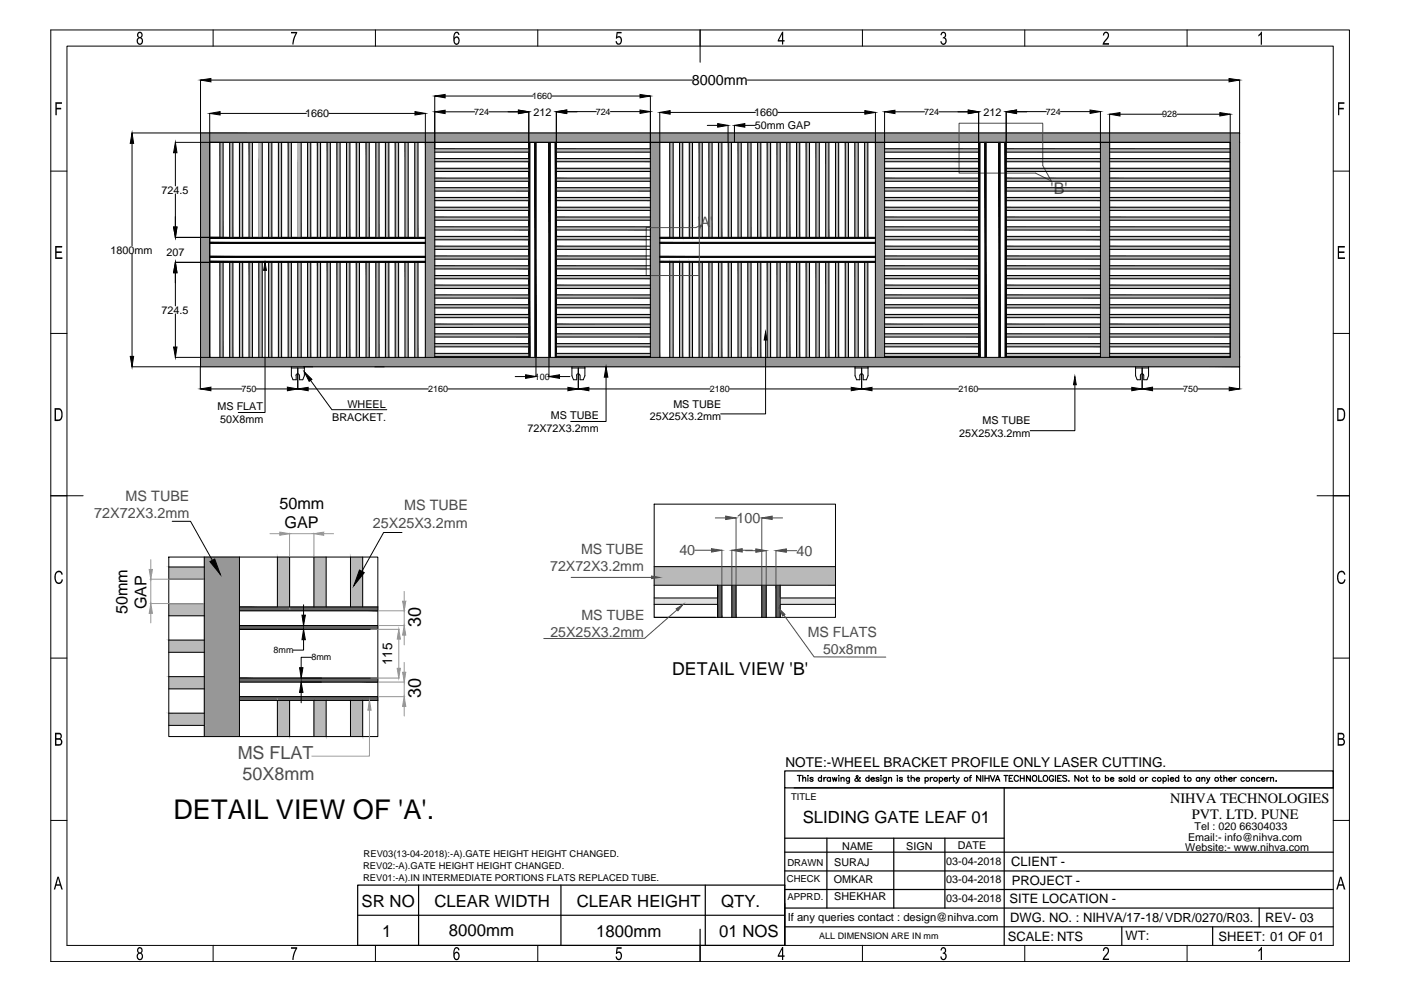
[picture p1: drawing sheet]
<svg xmlns="http://www.w3.org/2000/svg" width="297mm" height="210mm" viewBox="0 0 297 210" stroke-linecap="round" stroke-linejoin="round" font-family="sans-serif">
<!-- layer: 0 -->
<g fill="#b9b9b9" stroke="#b9b9b9" stroke-width=".21">
<path d="M146.2 48.3l.6-.4v.4z"/>
<path d="M221.7 37.8h.9l.3 .6z"/>
<path d="M138.7 124.1v6.8z"/>
<path d="M177.1 124.1v6.8z"/>
<path d="M213.3 56.3v.7h20zM213.3 56.3h20v.7z"/>
<path d="M213.3 58.4v.7h20zM213.3 58.4h20v.7z"/>
<path d="M87.9 55.6v20.2h.7zM87.9 55.6h.7v20.2z"/>
<path d="M85.9 55.6v20.2h.6zM85.9 55.6h.6v20.2z"/>
<path d="M83.8 55.6v20.2h.7zM83.8 55.6h.7v20.2z"/>
<path d="M81.7 55.6v20.2h.7zM81.7 55.6h.7v20.2z"/>
<path d="M79.7 55.6v20.2h.7zM79.7 55.6h.7v20.2z"/>
<path d="M77.6 55.6v20.2h.7zM77.6 55.6h.7v20.2z"/>
<path d="M75.5 55.6v20.2h.7zM75.5 55.6h.7v20.2z"/>
<path d="M73.5 55.6v20.2h.7zM73.5 55.6h.7v20.2z"/>
<path d="M71.4 55.6v20.2h.7zM71.4 55.6h.7v20.2z"/>
<path d="M69.4 55.6v20.2h.6zM69.4 55.6h.6v20.2z"/>
<path d="M67.3 55.6v20.2h.7zM67.3 55.6h.7v20.2z"/>
<path d="M65.2 55.6v20.2h.7zM65.2 55.6h.7v20.2z"/>
<path d="M63.1 55.6v20.2h.8zM63.1 55.6h.8v20.2z"/>
<path d="M61.1 55.6v20.2h.7zM61.1 55.6h.7v20.2z"/>
<path d="M59 55.6v20.2h.7zM59 55.6h.7v20.2z"/>
<path d="M57 55.6v20.2h.6zM57 55.6h.6v20.2z"/>
<path d="M54.9 55.6v20.2h.7zM54.9 55.6h.7v20.2z"/>
<path d="M52.8 55.6v20.2h.7zM52.8 55.6h.7v20.2z"/>
<path d="M50.8 55.6v20.2h.6zM50.8 55.6h.6v20.2z"/>
<path d="M48.7 55.6v20.2h.7zM48.7 55.6h.7v20.2z"/>
<path d="M46.6 55.6v20.2h.7zM46.6 55.6h.7v20.2z"/>
<path d="M146.1 30.2v17.7h.7zM146.1 30.2h.7v17.7z"/>
<path d="M146.1 47.9l.1 .4zM146.1 47.9h.7l-.6 .4z"/>
<path d="M144.1 30.2v18.1h.7zM144.1 30.2h.7v18.1z"/>
<path d="M142 30.2v18.1h.7zM142 30.2h.7v18.1z"/>
<path d="M183.3 30.2v20.1h.7zM183.3 30.2h.7v20.1z"/>
<path d="M181.2 30.2v20.1h.8zM181.2 30.2h.8v20.1z"/>
<path d="M179.2 30.2v20.1h.7zM179.2 30.2h.7v20.1z"/>
<path d="M177.1 30.2v20.1h.7zM177.1 30.2h.7v20.1z"/>
<path d="M175.1 30.2v20.1h.6zM175.1 30.2h.6v20.1z"/>
<path d="M173 30.2v20.1h.7zM173 30.2h.7v20.1z"/>
<path d="M170.9 30.2v20.1h.7zM170.9 30.2h.7v20.1z"/>
<path d="M168.9 30.2v20.1h.7zM168.9 30.2h.7v20.1z"/>
<path d="M166.8 30.2v20.1h.7zM166.8 30.2h.7v20.1z"/>
<path d="M164.7 30.2v20.1h.7zM164.7 30.2h.7v20.1z"/>
<path d="M162.7 30.2v20.1h.7zM162.7 30.2h.7v20.1z"/>
<path d="M160.6 30.2v20.1h.7zM160.6 30.2h.7v20.1z"/>
<path d="M158.6 30.2v20.1h.6zM158.6 30.2h.6v20.1z"/>
<path d="M156.5 30.2v20.1h.7zM156.5 30.2h.7v20.1z"/>
<path d="M154.4 30.2v20.1h.7zM154.4 30.2h.7v20.1z"/>
<path d="M152.3 30.2v20.1h.7zM152.3 30.2h.7v20.1z"/>
<path d="M150.3 30.2v20.1h.7zM150.3 30.2h.7v20.1z"/>
<path d="M148.2 30.2v20.1h.7zM148.2 30.2h.7v20.1z"/>
<path d="M146.1 48.3v2h.7zM146.1 48.3h.7v2z"/>
<path d="M144.1 48.3v2h.7zM144.1 48.3h.7v2z"/>
<path d="M142 48.3v2h.7zM142 48.3h.7v2z"/>
<path d="M146.1 55.6v2.8h.7zM146.1 55.6h.7v2.8z"/>
<path d="M144.1 55.6v2.8h.7zM144.1 55.6h.7v2.8z"/>
<path d="M142 55.6v2.8h.7zM142 55.6h.7v2.8z"/>
<path d="M183.3 55.6v20.2h.7zM183.3 55.6h.7v20.2z"/>
<path d="M181.2 55.6v20.2h.8zM181.2 55.6h.8v20.2z"/>
<path d="M179.2 55.6v20.2h.7zM179.2 55.6h.7v20.2z"/>
<path d="M177.1 55.6v20.2h.7zM177.1 55.6h.7v20.2z"/>
<path d="M175.1 55.6v20.2h.6zM175.1 55.6h.6v20.2z"/>
<path d="M173 55.6v20.2h.7zM173 55.6h.7v20.2z"/>
<path d="M170.9 55.6v20.2h.7zM170.9 55.6h.7v20.2z"/>
<path d="M168.9 55.6v20.2h.7zM168.9 55.6h.7v20.2z"/>
<path d="M166.8 55.6v20.2h.7zM166.8 55.6h.7v20.2z"/>
<path d="M164.7 55.6v20.2h.7zM164.7 55.6h.7v20.2z"/>
<path d="M162.7 55.6v20.2h.7zM162.7 55.6h.7v20.2z"/>
<path d="M160.6 55.6v20.2h.7zM160.6 55.6h.7v20.2z"/>
<path d="M158.6 55.6v20.2h.6zM158.6 55.6h.6v20.2z"/>
<path d="M156.5 55.6v20.2h.7zM156.5 55.6h.7v20.2z"/>
<path d="M154.4 55.6v20.2h.7zM154.4 55.6h.7v20.2z"/>
<path d="M152.3 55.6v20.2h.7zM152.3 55.6h.7v20.2z"/>
<path d="M150.3 55.6v20.2h.7zM150.3 55.6h.7v20.2z"/>
<path d="M148.2 55.6v20.2h.7zM148.2 55.6h.7v20.2z"/>
<path d="M146.1 58.4v17.4h.7zM146.1 58.4h.7v17.4z"/>
<path d="M144.1 58.4v17.4h.7zM144.1 58.4h.7v17.4z"/>
<path d="M142 58.4v17.4h.7zM142 58.4h.7v17.4z"/>
<path d="M83.8 30.2v20.1h.7zM83.8 30.2h.7v20.1z"/>
<path d="M77.6 30.2v20.1h.7zM77.6 30.2h.7v20.1z"/>
<path d="M235.3 31.5v.8h25.5zM235.3 31.5h25.5v.8z"/>
<path d="M235.3 74.9v.7h25.5zM235.3 74.9h25.5v.7z"/>
<path d="M235.3 72.9v.6h25.5zM235.3 72.9h25.5v.6z"/>
<path d="M235.3 70.8v.7h25.5zM235.3 70.8h25.5v.7z"/>
<path d="M235.3 68.7v.7h25.5zM235.3 68.7h25.5v.7z"/>
<path d="M235.3 66.7v.7h25.5zM235.3 66.7h25.5v.7z"/>
<path d="M235.3 64.6v.7h25.5zM235.3 64.6h25.5v.7z"/>
<path d="M235.3 62.5v.7h25.5zM235.3 62.5h25.5v.7z"/>
<path d="M235.3 60.5v.7h25.5zM235.3 60.5h25.5v.7z"/>
<path d="M235.3 58.4v.7h25.5zM235.3 58.4h25.5v.7z"/>
<path d="M235.3 56.3v.7h25.5zM235.3 56.3h25.5v.7z"/>
<path d="M235.3 54.3v.6h25.5zM235.3 54.3h25.5v.6z"/>
<path d="M235.3 52.2v.7h25.5zM235.3 52.2h25.5v.7z"/>
<path d="M235.3 50.1v.7h25.5zM235.3 50.1h25.5v.7z"/>
<path d="M235.3 48.1v.7h25.5zM235.3 48.1h25.5v.7z"/>
<path d="M235.3 46v.7h25.5zM235.3 46h25.5v.7z"/>
<path d="M235.3 43.9v.7h25.5zM235.3 43.9h25.5v.7z"/>
<path d="M235.3 41.9v.6h25.5zM235.3 41.9h25.5v.6z"/>
<path d="M235.3 39.8v.7h25.5zM235.3 39.8h25.5v.7z"/>
<path d="M235.3 37.8v.6h25.5zM235.3 37.8h25.5v.6z"/>
<path d="M235.3 35.7v.7h25.5zM235.3 35.7h25.5v.7z"/>
<path d="M235.3 33.6v.7h25.5zM235.3 33.6h25.5v.7z"/>
<path d="M92.2 31.5v.8h19.9zM92.2 31.5h19.9v.8z"/>
<path d="M92.2 62.5v.7h19.9zM92.2 62.5h19.9v.7z"/>
<path d="M92.2 64.6v.7h19.9zM92.2 64.6h19.9v.7z"/>
<path d="M92.2 66.7v.7h19.9zM92.2 66.7h19.9v.7z"/>
<path d="M92.2 68.7v.7h19.9zM92.2 68.7h19.9v.7z"/>
<path d="M92.2 70.8v.7h19.9zM92.2 70.8h19.9v.7z"/>
<path d="M92.2 72.9v.6h19.9zM92.2 72.9h19.9v.6z"/>
<path d="M92.2 74.9v.7h19.9zM92.2 74.9h19.9v.7z"/>
<path d="M92.2 60.5v.7h19.9zM92.2 60.5h19.9v.7z"/>
<path d="M92.2 58.4v.7h19.9zM92.2 58.4h19.9v.7z"/>
<path d="M92.2 56.3v.7h19.9zM92.2 56.3h19.9v.7z"/>
<path d="M92.2 54.3v.6h19.9zM92.2 54.3h19.9v.6z"/>
<path d="M92.2 52.2v.7h19.9zM92.2 52.2h19.9v.7z"/>
<path d="M92.2 50.1v.7h19.9zM92.2 50.1h19.9v.7z"/>
<path d="M92.2 48.1v.7h19.9zM92.2 48.1h19.9v.7z"/>
<path d="M92.2 46v.7h19.9zM92.2 46h19.9v.7z"/>
<path d="M92.2 43.9v.7h19.9zM92.2 43.9h19.9v.7z"/>
<path d="M92.2 41.9v.6h19.9zM92.2 41.9h19.9v.6z"/>
<path d="M92.2 39.8v.7h19.9zM92.2 39.8h19.9v.7z"/>
<path d="M92.2 37.8v.6h19.9zM92.2 37.8h19.9v.6z"/>
<path d="M92.2 35.7v.7h19.9zM92.2 35.7h19.9v.7z"/>
<path d="M92.2 33.6v.7h19.9zM92.2 33.6h19.9v.7z"/>
<path d="M46.6 30.2v20.1h.7zM46.6 30.2h.7v20.1z"/>
<path d="M73.5 30.2v20.1h.7zM73.5 30.2h.7v20.1z"/>
<path d="M85.9 30.2v20.1h.6zM85.9 30.2h.6v20.1z"/>
<path d="M67.3 30.2v20.1h.7zM67.3 30.2h.7v20.1z"/>
<path d="M71.4 30.2v20.1h.7zM71.4 30.2h.7v20.1z"/>
<path d="M61.1 30.2v20.1h.7zM61.1 30.2h.7v20.1z"/>
<path d="M87.9 30.2v20.1h.7zM87.9 30.2h.7v20.1z"/>
<path d="M65.2 30.2v20.1h.7zM65.2 30.2h.7v20.1z"/>
<path d="M81.7 30.2v20.1h.7zM81.7 30.2h.7v20.1z"/>
<path d="M75.5 30.2v20.1h.7zM75.5 30.2h.7v20.1z"/>
<path d="M69.4 30.2v20.1h.6zM69.4 30.2h.6v20.1z"/>
<path d="M54.9 30.2v20.1h.7zM54.9 30.2h.7v20.1z"/>
<path d="M50.8 30.2v20.1h.6zM50.8 30.2h.6v20.1z"/>
<path d="M79.7 30.2v20.1h.7zM79.7 30.2h.7v20.1z"/>
<path d="M63.1 30.2v20.1h.8zM63.1 30.2h.8v20.1z"/>
<path d="M59 30.2v20.1h.7zM59 30.2h.7v20.1z"/>
<path d="M57 30.2v20.1h.6zM57 30.2h.6v20.1z"/>
<path d="M48.7 30.2v20.1h.7zM48.7 30.2h.7v20.1z"/>
<path d="M52.8 30.2v20.1h.7zM52.8 30.2h.7v20.1z"/>
<path d="M213.3 64.6v.7h20zM213.3 64.6h20v.7z"/>
<path d="M221.4 35.7l.4 .6h11.5zM221.4 35.7h11.9v.6z"/>
<path d="M227 36.3l6.3 .1zM227 36.3l6.3 .1z"/>
<path d="M213.3 35.7v.7h8.5zM213.3 35.7h8.1l.4 .7z"/>
<path d="M213.3 31.5v.8h7.8zM213.3 31.5h7.8v.8z"/>
<path d="M213.3 33.6v.7h7.8zM213.3 33.6h7.8v.7z"/>
<path d="M221.1 33.6v.7h12.2zM221.1 33.6h12.2v.7z"/>
<path d="M221.1 31.5v.8h12.2zM221.1 31.5h12.2v.8z"/>
<path d="M213.3 43.9v.7h20zM213.3 43.9h20v.7z"/>
<path d="M213.3 46v.7h20zM213.3 46h20v.7z"/>
<path d="M213.3 48.1v.7h20zM213.3 48.1h20v.7z"/>
<path d="M213.3 50.1v.7h20zM213.3 50.1h20v.7z"/>
<path d="M213.3 52.2v.7h20zM213.3 52.2h20v.7z"/>
<path d="M213.3 54.3v.6h20zM213.3 54.3h20v.6z"/>
<path d="M213.3 60.5v.7h20zM213.3 60.5h20v.7z"/>
<path d="M213.3 62.5v.7h20zM213.3 62.5h20v.7z"/>
<path d="M187.6 74.9v.7h19.9zM187.6 74.9h19.9v.7z"/>
<path d="M187.6 58.4v.7h19.9zM187.6 58.4h19.9v.7z"/>
<path d="M187.6 56.3v.7h19.9zM187.6 56.3h19.9v.7z"/>
<path d="M187.6 54.3v.6h19.9zM187.6 54.3h19.9v.6z"/>
<path d="M187.6 52.2v.7h19.9zM187.6 52.2h19.9v.7z"/>
<path d="M187.6 50.1v.7h19.9zM187.6 50.1h19.9v.7z"/>
<path d="M187.6 48.1v.7h19.9zM187.6 48.1h19.9v.7z"/>
<path d="M187.6 46v.7h19.9zM187.6 46h19.9v.7z"/>
<path d="M187.6 43.9v.7h19.9zM187.6 43.9h19.9v.7z"/>
<path d="M187.6 41.9v.6h19.9zM187.6 41.9h19.9v.6z"/>
<path d="M187.6 39.8v.7h19.9zM187.6 39.8h19.9v.7z"/>
<path d="M187.6 37.8v.6h19.9zM187.6 37.8h19.9v.6z"/>
<path d="M187.6 33.6v.7h15.7zM187.6 33.6h15.7v.7z"/>
<path d="M187.6 35.7v.7h15.7zM187.6 35.7h15.7v.7z"/>
<path d="M203.3 35.7v.7h4.2zM203.3 35.7h4.2v.7z"/>
<path d="M203.3 33.6v.7h4.2zM203.3 33.6h4.2v.7z"/>
<path d="M203.3 31.5v.8h4.2zM203.3 31.5h4.2v.8z"/>
<path d="M187.6 31.5v.8h15.7zM187.6 31.5h15.7v.8z"/>
<path d="M187.6 60.5v.7h19.9zM187.6 60.5h19.9v.7z"/>
<path d="M187.6 62.5v.7h19.9zM187.6 62.5h19.9v.7z"/>
<path d="M187.6 64.6v.7h19.9zM187.6 64.6h19.9v.7z"/>
<path d="M187.6 66.7v.7h19.9zM187.6 66.7h19.9v.7z"/>
<path d="M187.6 68.7v.7h19.9zM187.6 68.7h19.9v.7z"/>
<path d="M187.6 70.8v.7h19.9zM187.6 70.8h19.9v.7z"/>
<path d="M187.6 72.9v.6h19.9zM187.6 72.9h19.9v.6z"/>
<path d="M213.3 39.8v.7h20zM213.3 39.8h20v.7z"/>
<path d="M213.3 41.9v.6h20zM213.3 41.9h20v.6z"/>
<path d="M222.6 37.8l.3 .6h10.4zM222.6 37.8h10.7v.6z"/>
<path d="M213.3 37.8v.6h9.6zM213.3 37.8h8.4l1.2 .6z"/>
<path d="M213.3 38.4h20zM213.3 38.4h20z"/>
<path d="M213.3 66.7v.7h20zM213.3 66.7h20v.7z"/>
<path d="M213.3 74.9v.7h20zM213.3 74.9h20v.7z"/>
<path d="M213.3 72.9v.6h20zM213.3 72.9h20v.6z"/>
<path d="M213.3 70.8v.7h20zM213.3 70.8h20v.7z"/>
<path d="M213.3 68.7v.7h20zM213.3 68.7h20v.7z"/>
<path d="M118 31.5v.8h19.9zM118 31.5h19.9v.8z"/>
<path d="M118 46v.7h19.9zM118 46h19.9v.7z"/>
<path d="M118 48.1v.2h19.9zM118 48.1h19.9v.2z"/>
<path d="M118 48.3v.5h19zM118 48.3h19v.5z"/>
<path d="M118 50.1v.7h19zM118 50.1h19v.7z"/>
<path d="M118 52.2v.7h19zM118 52.2h19v.7z"/>
<path d="M118 54.3v.6h19zM118 54.3h19v.6z"/>
<path d="M118 56.3v.7h19zM118 56.3h19v.7z"/>
<path d="M118 58.4v.7h19.9zM118 58.4h19.9v.7z"/>
<path d="M118 60.5v.7h19.9zM118 60.5h19.9v.7z"/>
<path d="M118 62.5v.7h19.9zM118 62.5h19.9v.7z"/>
<path d="M118 64.6v.7h19.9zM118 64.6h19.9v.7z"/>
<path d="M118 66.7v.7h19.9zM118 66.7h19.9v.7z"/>
<path d="M118 68.7v.7h19.9zM118 68.7h19.9v.7z"/>
<path d="M118 70.8v.7h19.9zM118 70.8h19.9v.7z"/>
<path d="M118 72.9v.6h19.9zM118 72.9h19.9v.6z"/>
<path d="M118 74.9v.7h19.9zM118 74.9h19.9v.7z"/>
<path d="M118 43.9v.7h19.9zM118 43.9h19.9v.7z"/>
<path d="M118 41.9v.6h19.9zM118 41.9h19.9v.6z"/>
<path d="M118 39.8v.7h19.9zM118 39.8h19.9v.7z"/>
<path d="M118 37.8v.6h19.9zM118 37.8h19.9v.6z"/>
<path d="M118 35.7v.7h19.9zM118 35.7h19.9v.7z"/>
<path d="M118 33.6v.7h19.9zM118 33.6h19.9v.7z"/>
<path d="M66.6 148.5v7.7h2.5zM66.6 148.5h2.5v7.7z"/>
<path d="M74.3 148.5v7.7h2.6zM74.3 148.5h2.6v7.7z"/>
<path d="M35.8 120.2v2.6h7.5zM35.8 120.2h7.5v2.6z"/>
<path d="M35.8 143.5v2.6h7.5zM35.8 143.5h7.5v2.6z"/>
<path d="M35.8 135.7v2.6h7.5zM35.8 135.7h7.5v2.6z"/>
<path d="M35.8 128v2.6h7.5zM35.8 128h7.5v2.6z"/>
<path d="M35.8 151.2v2.6h7.5zM35.8 151.2h7.5v2.6z"/>
<path d="M74.3 118.1v10.6h2.6zM74.3 118.1h2.6v10.6z"/>
<path d="M66.6 118.1v10.6h2.5zM66.6 118.1h2.5v10.6z"/>
<path d="M58.8 118.1v10.6h2.6zM58.8 118.1h2.6v10.6z"/>
<path d="M58.8 148.5v7.7h2.6zM58.8 148.5h2.6v7.7z"/>
<path d="M138.7 120.1v4h38.4zM138.7 120.1h38.4v4z"/>
</g>
<g fill="#979797" stroke="#979797" stroke-width=".21">
<path d="M85.4 127.5h.6l-.3 2z"/>
<path d="M85.7 132.6l.3 2.1h-.6z"/>
<path d="M85.4 142.5h.6l-.3 2.1z"/>
<path d="M85.7 147.7l.3 2.1h-.6z"/>
<path d="M78.3 148.5l.4 2.1h-.7z"/>
<path d="M59.3 112.8l2.1 .4-2.1 .3z"/>
<path d="M66.6 113.2l2-.4v.7z"/>
<path d="M31.6 120.7h.7l-.3 2.1z"/>
<path d="M32 128l.3 2h-.7z"/>
<path d="M84.6 133.4l.3 2.1h-.7z"/>
<path d="M84.2 141.7h.7l-.3 2.1z"/>
<path d="M233.3 30.2v45.6h2zM233.3 30.2h2v45.6z"/>
<path d="M90.2 30.2v45.6h2zM90.2 30.2h2v45.6z"/>
<path d="M185.6 30.2v45.6h2zM185.6 30.2h2v45.6z"/>
<path d="M137.9 30.2v45.6h2zM137.9 30.2h2v45.6z"/>
<path d="M42.5 28.2v2h220.3zM42.5 28.2h220.3v2z"/>
<path d="M260.8 30.2v45.6h2zM260.8 30.2h2v45.6z"/>
<path d="M42.5 30.2v45.6h2zM42.5 30.2h2v45.6z"/>
<path d="M42.5 75.8v2h220.3zM42.5 75.8h220.3v2z"/>
<path d="M43.3 118.1v38.1h7.5zM43.3 118.1h7.5v38.1z"/>
</g>
<g fill="#1d1d1d" stroke="#1d1d1d" stroke-width=".21">
<path d="M112.1 30.2v45.6h.2zM112.1 30.2h.2v45.6z"/>
<path d="M113.4 30.2v45.6h.2zM113.4 30.2h.2v45.6z"/>
<path d="M117.7 30.2v45.6h.3zM117.7 30.2h.3v45.6z"/>
<path d="M116.4 30.2v45.6h.2zM116.4 30.2h.2v45.6z"/>
<path d="M44.5 50.3v.2h45.7zM44.5 50.3h45.7v.2z"/>
<path d="M44.5 54.4v.2h45.7zM44.5 54.4h45.7v.2z"/>
<path d="M44.5 51.4v.2h45.7zM44.5 51.4h45.7v.2z"/>
<path d="M44.5 55.4v.2h45.7zM44.5 55.4h45.7v.2z"/>
<path d="M207.5 30.2v45.6h.2zM207.5 30.2h.2v45.6z"/>
<path d="M208.8 30.2v45.6h.3zM208.8 30.2h.3v45.6z"/>
<path d="M213.1 30.2v45.6h.2zM213.1 30.2h.2v45.6z"/>
<path d="M211.8 30.2v45.6h.2zM211.8 30.2h.2v45.6z"/>
</g>
<g fill="#676767" stroke="#676767" stroke-width=".21">
<path d="M164.5 124.1h.9z"/>
<path d="M161.5 124.1h.9z"/>
<path d="M155.2 124.1h.9z"/>
<path d="M152.2 124.1h.8z"/>
<path d="M139.9 55.4v.2h45.7zM139.9 55.4h45.7v.2z"/>
<path d="M139.9 54.4v.2h45.7zM139.9 54.4h45.7v.2z"/>
<path d="M139.9 50.3v.2h45.7zM139.9 50.3h45.7v.2z"/>
<path d="M139.9 51.4v.2h45.7zM139.9 51.4h45.7v.2z"/>
<path d="M50.8 132.6v.8h29.3zM50.8 132.6h29.3v.8z"/>
<path d="M50.8 147.7v.8h29.3zM50.8 147.7h29.3v.8z"/>
<path d="M50.8 143.8v.8h29.3zM50.8 143.8h29.3v.8z"/>
<path d="M50.8 128.7v.8h29.3zM50.8 128.7h29.3v.8z"/>
<path d="M164.5 124.1v6.8h.9zM164.5 124.1h.9v6.8z"/>
<path d="M161.5 124.1v6.8h.9zM161.5 124.1h.9v6.8z"/>
<path d="M155.2 124.1v6.8h.9zM155.2 124.1h.9v6.8z"/>
<path d="M152.2 124.1v6.8h.8zM152.2 124.1h.8v6.8z"/>
</g>
<g fill="none" stroke="#000" stroke-width=".21">
<path d="M10.8 6.4h275.3v197.5h-275.3zM14.2 9.8h268.5v190.6h-268.5zM42.5 17v60.8M44.7 17h102.1M45.2 6.4v3.4M79.6 6.4v3.4M114 6.4v3.4M148.4 6.4v6.8M158.5 17h102.1M182.9 6.4v3.4M217.3 6.4v3.4M251.7 6.4v3.4"/>
<path d="M262.8 17v65.5M10.8 36.3h3.4M28 28.2h234.8M28 30.4v21.7M37.2 30.2h223.6M37.2 32.4v7M44.5 30.2h216.3v45.6h-216.3zM44.5 24v51.8h-7.3M46.6 30.2v20.1M46.7 24h18.3M47.3 30.2v20.1M48.7 30.2v20.1"/>
<path d="M49.4 30.2v20.1M50.8 30.2v20.1M51.4 30.2v20.1M52.8 30.2v20.1M53.5 30.2v20.1M54.9 30.2v20.1M55.6 30.2v20.1M57 30.2v20.1M57.6 30.2v20.1M59 30.2v20.1M59.7 30.2v20.1M61.1 30.2v20.1"/>
<path d="M61.8 30.2v20.1M63.1 30.2v20.1M63.9 30.2v20.1M65.2 30.2v20.1M65.9 30.2v20.1M67.3 30.2v20.1M68 30.2v20.1M69.4 30.2v20.1M69.7 24h18.3M70 30.2v20.1M71.4 30.2v20.1M72.1 30.2v20.1"/>
<path d="M73.5 30.2v20.1M74.2 30.2v20.1M75.5 30.2v20.1M76.2 30.2v20.1M77.6 30.2v20.1M78.3 30.2v20.1M79.7 30.2v20.1M80.4 30.2v20.1M81.7 30.2v20.1M82.4 30.2v20.1M83.8 30.2v20.1M84.5 30.2v20.1"/>
<path d="M85.9 30.2v20.1M86.5 30.2v20.1M87.9 30.2v20.1M88.6 30.2v20.1M90.2 24v51.8M92.2 35.7h19.9M92.2 31.5h19.9M92.2 38.4h19.9M92.2 20.4v55.4M92.2 34.3h19.9M92.2 36.4h19.9M92.2 37.8h19.9"/>
<path d="M92.2 39.8h19.9M92.2 32.3h19.9M92.2 33.6h19.9M94.4 23.7h6.2M94.4 20.4h18.6M103.6 23.7h6.3M112.1 23.7v52.1M112.3 30.2v45.6M113.4 30.2v45.6M113.6 30.2v49.6M116.4 30.2v49.6M116.6 30.2v45.6"/>
<path d="M117 20.4h18.7M117.7 30.2v45.6M118 35.7h19.9M118 31.5h19.9M118 38.4h19.9M118 34.3h19.9M118 36.4h19.9M118 37.8h19.9M118 39.8h19.9M118 32.3h19.9M118 33.6h19.9M118 23.7v52.1"/>
<path d="M120.2 23.7h2.2M120.2 23.7h6.2M129.4 23.7h6.3M137.9 20.4v55.4M139.9 23.8v52M142 30.2v20.1M142.1 23.8h18.1M142.7 30.2v20.1M144.1 30.2v20.1M144.8 30.2v20.1M146.1 30.2v20.1M146.8 30.2v20.1"/>
<path d="M148.2 30.2v20.1M148.9 30.2v20.1M150 26.6h2.2M150.3 30.2v20.1M151 30.2v20.1M152.3 30.2v20.1M153 30.2v20.1M154.4 26.6v3.6M154.4 30.2v20.1M155.1 30.2v20.1M155.7 26.6v3.6M156.5 30.2v20.1"/>
<path d="M157.2 30.2v20.1M157.9 26.6h2.2M158.6 30.2v20.1M159.2 30.2v20.1M160.6 30.2v20.1M161.3 30.2v20.1M162.7 30.2v20.1M163.4 30.2v20.1M164.7 30.2v20.1M164.9 23.8h18.5M165.4 30.2v20.1M166.8 30.2v20.1"/>
<path d="M167.5 30.2v20.1M168.9 30.2v20.1M169.6 30.2v20.1M170.9 30.2v20.1M171.6 30.2v20.1M173 30.2v20.1M173.7 30.2v20.1M175.1 30.2v20.1M175.7 30.2v20.1M177.1 30.2v20.1M177.8 30.2v20.1M179.2 30.2v20.1"/>
<path d="M179.9 30.2v20.1M181.2 30.2v20.1M182 30.2v20.1M183.3 30.2v20.1M184 30.2v20.1M185.6 23.8v52M187.6 35.7h19.9M187.6 31.5h19.9M187.6 38.4h19.9M187.6 34.3h19.9M187.6 36.4h19.9M187.6 37.8h19.9"/>
<path d="M187.6 23.7v52.1M187.6 39.8h19.9M187.6 32.3h19.9M187.6 33.6h19.9M189.8 23.7h6.2M199.1 23.7h6.2M207.5 23.7v52.1M207.7 30.2v45.6M208.8 30.2v45.6M209.1 30.2v45.6M211.8 30.2v45.6M212 30.2v45.6"/>
<path d="M213.1 30.2v45.6M213.3 35.7h20M213.3 31.5h20M213.3 38.4h20M213.3 34.3h20M213.3 36.4h20M213.3 37.8h20M213.3 39.8h20M213.3 32.3h20M213.3 33.6h20M213.3 23.7v52.1M215.5 23.7h2.2"/>
<path d="M215.5 23.7h6.3M224.8 23.7h6.3M233.3 23.7v52.1M235.3 35.7h25.5M235.3 31.5h25.5M235.3 38.4h25.5M235.3 34.3h25.5M235.3 36.4h25.5M235.3 37.8h25.5M235.3 24.2v51.6M235.3 39.8h25.5M235.3 32.3h25.5"/>
<path d="M235.3 33.6h25.5M237.5 24.2h9M249.6 24.2h9M260.8 24.2v51.6M282.7 36.3h3.4M28 53.8v21.8M37.2 55.6h53M37.2 50.3h53M37.2 41.1v7M37.2 57.8v7.1M44.5 50.5h45.7M44.5 54.4h45.7"/>
<path d="M44.5 54.6h45.7M44.5 51.4h45.7M44.5 55.4h45.7M44.5 51.6h45.7M46.6 55.6v20.2M47.3 55.6v20.2M48.7 55.6v20.2M49.4 55.6v20.2M50.8 55.6v20.2M51.4 55.6v20.2M52.8 55.6v20.2M53.5 55.6v20.2"/>
<path d="M54.9 55.6v20.2M55.6 55.6v20.2M56.2 57.3v30.2h-5.7M57 55.6v20.2M57.6 55.6v20.2M59 55.6v20.2M59.7 55.6v20.2M61.1 55.6v20.2M61.8 55.6v20.2M63.1 55.6v20.2M63.9 55.6v20.2M65.2 55.6v20.2"/>
<path d="M65.9 55.6v20.2M67.3 55.6v20.2M68 55.6v20.2M69.4 55.6v20.2M70 55.6v20.2M71.4 55.6v20.2M72.1 55.6v20.2M73.5 55.6v20.2M74.2 55.6v20.2M75.5 55.6v20.2M76.2 55.6v20.2M77.6 55.6v20.2"/>
<path d="M78.3 55.6v20.2M79.7 55.6v20.2M80.4 55.6v20.2M81.7 55.6v20.2M82.4 55.6v20.2M83.8 55.6v20.2M84.5 55.6v20.2M85.9 55.6v20.2M86.5 55.6v20.2M87.9 55.6v20.2M88.6 55.6v20.2M92.2 50.1h19.9"/>
<path d="M92.2 56.3h19.9M92.2 52.9h19.9M92.2 58.4h19.9M92.2 44.6h19.9M92.2 40.5h19.9M92.2 46.7h19.9M92.2 54.3h19.9M92.2 52.2h19.9M92.2 42.5h19.9M92.2 48.1h19.9M92.2 50.8h19.9M92.2 54.9h19.9"/>
<path d="M92.2 57h19.9M92.2 41.9h19.9M92.2 43.9h19.9M92.2 48.8h19.9M92.2 46h19.9M92.2 59.1h19.9M118 50.1h19.9M118 56.3h19.9M118 52.9h19.9M118 58.4h19.9M118 44.6h19.9M118 40.5h19.9"/>
<path d="M118 46.7h19.9M118 54.3h19.9M118 52.2h19.9M118 42.5h19.9M118 48.1h19.9M118 50.8h19.9M118 54.9h19.9M118 57h19.9M118 41.9h19.9M118 43.9h19.9M118 48.8h19.9M118 46h19.9"/>
<path d="M118 59.1h19.9M139.9 50.5h45.7M139.9 54.4h45.7M139.9 54.6h45.7M139.9 55.6h45.7M139.9 51.4h45.7M139.9 55.4h45.7M139.9 50.3h45.7M139.9 51.6h45.7M142 55.6v20.2M142.7 55.6v20.2M144.1 55.6v20.2"/>
<path d="M144.8 55.6v20.2M146.1 55.6v20.2M146.8 55.6v20.2M148.2 55.6v20.2M148.9 55.6v20.2M150.3 55.6v20.2M151 55.6v20.2M152.3 55.6v20.2M153 55.6v20.2M154.4 55.6v20.2M155.1 55.6v20.2M156.5 55.6v20.2"/>
<path d="M157.2 55.6v20.2M158.6 55.6v20.2M159.2 55.6v20.2M160.6 55.6v20.2M161.3 55.6v20.2M162.7 55.6v20.2M163.4 55.6v20.2M164.7 55.6v20.2M165.4 55.6v20.2M166.8 55.6v20.2M167.5 55.6v20.2M168.9 55.6v20.2"/>
<path d="M169.6 55.6v20.2M170.9 55.6v20.2M171.6 55.6v20.2M173 55.6v20.2M173.7 55.6v20.2M175.1 55.6v20.2M175.7 55.6v20.2M177.1 55.6v20.2M177.8 55.6v20.2M179.2 55.6v20.2M179.9 55.6v20.2M181.2 55.6v20.2"/>
<path d="M182 55.6v20.2M183.3 55.6v20.2M184 55.6v20.2M187.6 50.1h19.9M187.6 56.3h19.9M187.6 52.9h19.9M187.6 58.4h19.9M187.6 44.6h19.9M187.6 40.5h19.9M187.6 46.7h19.9M187.6 54.3h19.9M187.6 52.2h19.9"/>
<path d="M187.6 42.5h19.9M187.6 48.1h19.9M187.6 50.8h19.9M187.6 54.9h19.9M187.6 57h19.9M187.6 41.9h19.9M187.6 43.9h19.9M187.6 48.8h19.9M187.6 46h19.9M187.6 59.1h19.9M213.3 50.1h20M213.3 56.3h20"/>
<path d="M213.3 52.9h20M213.3 58.4h20M213.3 44.6h20M213.3 40.5h20M213.3 46.7h20M213.3 54.3h20M213.3 52.2h20M213.3 42.5h20M213.3 48.1h20M213.3 50.8h20M213.3 54.9h20M213.3 57h20"/>
<path d="M213.3 41.9h20M213.3 43.9h20M213.3 48.8h20M213.3 46h20M213.3 59.1h20M235.3 50.1h25.5M235.3 56.3h25.5M235.3 52.9h25.5M235.3 58.4h25.5M235.3 44.6h25.5M235.3 40.5h25.5M235.3 46.7h25.5"/>
<path d="M235.3 54.3h25.5M235.3 52.2h25.5M235.3 42.5h25.5M235.3 48.1h25.5M235.3 50.8h25.5M235.3 54.9h25.5M235.3 57h25.5M235.3 41.9h25.5M235.3 43.9h25.5M235.3 48.8h25.5M235.3 46h25.5M235.3 59.1h25.5"/>
<path d="M10.8 70.7h3.4M28 77.8h234.8M37.2 66.5v7.1M42.5 77.8v4.7M61.8 77.8v1.9l.3 .8h.7v-.9M61.8 78h2.7M63.1 78v4.5M63.5 79.6a.36 .36 0 0 0-.4-.4 .36 .36 0 0 0-.3 .4M64.5 77.8v1.9l-.3 .8h-.7v-.9M92.2 66.7h19.9M92.2 70.8h19.9M92.2 73.5h19.9"/>
<path d="M92.2 67.4h19.9M92.2 74.9h19.9M92.2 68.7h19.9M92.2 62.5h19.9M92.2 71.5h19.9M92.2 75.6h19.9M92.2 65.3h19.9M92.2 61.2h19.9M92.2 69.4h19.9M92.2 72.9h19.9M92.2 60.5h19.9M92.2 64.6h19.9"/>
<path d="M92.2 63.2h19.9M109.2 79.8h2.2M118 66.7h19.9M118 70.8h19.9M118 73.5h19.9M118 67.4h19.9M118 74.9h19.9M118 68.7h19.9M118 62.5h19.9M118 71.5h19.9M118 75.6h19.9M118 65.3h19.9"/>
<path d="M118 61.2h19.9M118 69.4h19.9M118 72.9h19.9M118 60.5h19.9M118 64.6h19.9M118 63.2h19.9M118.6 79.8h2.2M121.3 78h2.7M121.3 77.8v1.9l.3 .8h.7v-.9M122.6 78v4.5M124 77.8v1.9l-.3 .8h-.7v-.9a.36 .36 0 0 0-.4-.4 .36 .36 0 0 0-.4 .4M128.5 80v9.4h-7.5"/>
<path d="M162.3 72.1v15.7h-9.5M181.3 77.8v1.9l.3 .8h.7v-.9a.36 .36 0 0 1 .4-.4 .36 .36 0 0 1 .3 .4v.9h.7l.3-.8v-1.9M181.3 78h2.7M182.7 78v4.5M187.6 66.7h19.9M187.6 70.8h19.9M187.6 73.5h19.9M187.6 67.4h19.9M187.6 74.9h19.9M187.6 68.7h19.9M187.6 62.5h19.9M187.6 71.5h19.9"/>
<path d="M187.6 75.6h19.9M187.6 65.3h19.9M187.6 61.2h19.9M187.6 69.4h19.9M187.6 72.9h19.9M187.6 60.5h19.9M187.6 64.6h19.9M187.6 63.2h19.9M213.3 66.7h20M213.3 70.8h20M213.3 73.5h20M213.3 67.4h20"/>
<path d="M213.3 74.9h20M213.3 68.7h20M213.3 62.5h20M213.3 71.5h20M213.3 75.6h20M213.3 65.3h20M213.3 61.2h20M213.3 69.4h20M213.3 72.9h20M213.3 60.5h20M213.3 64.6h20M213.3 63.2h20"/>
<path d="M235.3 66.7h25.5M235.3 70.8h25.5M235.3 73.5h25.5M235.3 67.4h25.5M235.3 74.9h25.5M235.3 68.7h25.5M235.3 62.5h25.5M235.3 71.5h25.5M235.3 75.6h25.5M235.3 65.3h25.5M235.3 61.2h25.5M235.3 69.4h25.5"/>
<path d="M235.3 72.9h25.5M235.3 60.5h25.5M235.3 64.6h25.5M235.3 63.2h25.5M240.8 77.8v1.9l.3 .8h.7v-.9a.36 .36 0 0 1 .3-.4 .36 .36 0 0 1 .4 .4v.9h.7l.3-.8v-1.9M240.8 78h2.7M242.2 78v4.5M282.7 70.7h3.4M44.7 82.5h6.6M54.3 82.5h6.6M65.3 82.5h25.5M65.8 80.6l4.6 6.3h11.6"/>
<path d="M95 82.5h25.4M124.9 82.5h25.7M154.7 82.5h25.8M184.9 82.5h18.4M207.4 82.5h32.6M227.9 81.6v9.7h-9.5M244.4 82.5h6.6M254 82.5h6.6M10.8 105.1h6.8M35.8 118.1h44.3v38.1h-44.3zM36.5 110.5h3.9l4.6 8.3M43.3 118.1v38.1"/>
<path d="M50.8 118.1v38.1M58.8 118.1v10.6M61.4 118.1v10.6M66.6 118.1v10.6M69.1 118.1v10.6M74.3 118.1v10.6M76.9 118.1v10.6M85.2 112.9h-3.9l-4.6 8.3M138.7 106.9h38.4v24h-38.4zM279.2 105.1h6.9M10.8 139.5h3.4M35.8 120.2h7.5"/>
<path d="M35.8 122.8h7.5M35.8 128h7.5M35.8 130.6h7.5M35.8 135.7h7.5M35.8 138.3h7.5M50.8 133.4h29.3M50.8 132.6h29.3M50.8 129.5h29.3M50.8 128.7h29.3M64.4 135.6v2.2h-2.2M64.4 128.2v2.2M66.1 139.4h-2.2v2.2"/>
<path d="M138.7 126.8h13.5M138.7 128.1h13.5M138.7 130.9h13M138.7 124.1h38.4M138.7 120.1h38.4M152.2 124.1v6.8M153 124.1v6.8M155.2 124.1v6.8M156.1 124.1v6.8M161.5 124.1v6.8M162.4 124.1v6.8M164.5 124.1v6.8"/>
<path d="M165.4 124.1v6.8M165.4 126.8h11.7M165.4 128.1h11.7M282.7 139.5h3.4M35.8 143.5h7.5M35.8 146.1h7.5M35.8 151.2h7.5M35.8 153.8h7.5M50.8 143.8h29.3M50.8 144.6h29.3M50.8 147.7h29.3M50.8 148.5h29.3"/>
<path d="M58.8 148.5v7.7M61.4 148.5v7.7M63.9 146.8v2.2M66.6 148.5v7.7M69.1 148.5v7.7M74.3 148.5v7.7M76.9 148.5v7.7M10.8 173.9h3.4M282.7 173.9h3.4M45.2 200.4v3.5M79.6 200.4v3.5M114 200.4v3.5"/>
<path d="M148.4 200.4v3.5M182.9 200.4v3.5M217.3 200.4v3.5M251.7 200.4v3.5"/>
</g>
<g fill="#000" stroke="#000" stroke-width=".21">
<path d="M42.5 17l2.2-.4v.8zM260.6 16.6l2.2 .4-2.2 .4zM28 28.2l.3 2.2h-.7zM37.2 30.2l.3 2.2h-.7zM44.5 24l2.2-.3v.7zM88 23.7l2.2 .3-2.2 .4zM92.2 23.7l2.2-.3v.7zM92.2 20.4l2.2-.4v.7zM109.9 23.3l2.2 .4-2.2 .4zM109.9 23.4l2.2 .3-2.2 .4zM118 23.7l2.2-.4v.8zM118 23.7l2.2-.4v.7z"/>
<path d="M135.7 23.3l2.2 .4-2.2 .3zM135.7 20l2.2 .4-2.2 .3zM139.9 23.8l2.2-.3v.7zM152.2 26.2l2.2 .4-2.2 .4zM155.7 26.6l2.2-.4v.8zM183.4 23.5l2.2 .3-2.2 .4zM187.6 23.7l2.2-.3v.7zM205.3 23.3l2.2 .4-2.2 .4zM205.3 23.4l2.2 .3-2.2 .4zM213.3 23.7l2.2-.4v.8zM213.3 23.7l2.2-.4v.7zM231.1 23.3l2.2 .4-2.2 .3z"/>
<path d="M235.3 24.2l2.2-.3v.7zM258.6 23.9l2.2 .3-2.2 .4zM36.8 48.1h.7l-.3 2.2zM37.2 55.6l.3 2.2h-.7zM56.2 55.6l.3 1.7h-.6zM27.6 75.6h.7l-.3 2.2zM36.8 73.6h.7l-.3 2.2zM111.4 79.5l2.2 .3-2.2 .4zM116.4 79.8l2.2-.3v.7zM128.5 77.8l.4 2.2h-.8zM162.3 70.4l.3 1.7h-.6zM42.5 82.5l2.2-.4v.7z"/>
<path d="M60.9 82.1l2.2 .4-2.2 .3zM63.1 82.5l2.2-.4v.7zM64.5 78.9l1.6 1.5-.6 .5zM120.4 82.1l2.2 .4-2.2 .3zM122.6 82.5l2.3-.4v.7zM180.5 82.1l2.2 .4-2.2 .3zM182.7 82.5l2.2-.4v.7zM227.9 79.8l.3 1.8h-.6zM240 82.1l2.2 .4-2.2 .3zM242.2 82.5l2.2-.4v.7zM260.6 82.1l2.2 .4-2.2 .3zM44.5 119.1l1-.6 1.2 3.3z"/>
<path d="M64 130.4h.7l-.3 2.2zM64.4 133.4l.3 2.2h-.7zM76.2 120.9l1 .5-2.2 2.8zM63.9 144.6l.3 2.2h-.7zM63.5 141.6h.7l-.3 2.2z"/>
</g>
<g fill="none" stroke="#4c4c4c" stroke-width=".21">
<path d="M203.3 26.1h17.8v9l1.8 3.3-3.3-1.7h-16.3zM137 48.3h10.5l1.1-.6-.3 1.1v9.6h-11.3zM147.3 116.7h3.5M151.7 109.8h2.2M153 116.7v7.4M155.2 116.7v7.4M156.1 109.8v14.3M157.4 116.7h2.2M158 116.8h2.2M161.5 109.8v14.3M162.4 116.8v7.3M163.7 109.8h2.2"/>
<path d="M164.5 116.8v7.3M166.7 116.8h2.2M121.1 122.4h17M143.6 129.3l-6.9 6-21.4 .1M166.2 130.4l6.4 8.9h15.2"/>
</g>
<g fill="none" stroke="#979797" stroke-width=".21">
<path d="M32 118.7v2M57.2 113.2h2.1M61.4 113v5M61.4 113.2h5.2M66.6 113v5M68.6 113.2h2.1M31.8 122.8h11.4M31.8 128h11.4M32 122.8v5.2M32 130v2.1M78.6 133.4h6.1M80.2 129.5h5.6"/>
<path d="M80.2 132.6h5.6M84.6 135.5v6.2M85.7 125.4v2.1M85.7 129.5v3.1M85.7 134.7v2M78.3 150.6v9.7h-12.2M78.6 143.8h6.1M80.2 144.6h5.6M80.2 147.7h5.6M85.7 140.5v2M85.7 144.6v3.1M85.7 149.8v2"/>
</g>
<g fill="#000">
<path d="M61.7 6.8h1.3l-.6 1.5-.2 1.1h-.2l.1-.8 .6-1.5h-1zM130.7 6.8h1.1v.3h-.8l-.1 .7 .1-.1h.4l.4 .3 .1 .3-.1 .8-.4 .4-.5-.1-.4-.5v-.2h.3l.1 .4 .3 .1 .3-.1 .1-.5-.3-.6-.7 .2zM199.7 6.8l.5-.1 .3 .3v.7a.31 .31 0 0 0-.1 .4 .31 .31 0 0 0 .3 .2v.7l-.4 .5-.6-.1-.3-.6 .2-.1 .2 .4a.53 .53 0 0 0 .7-.3 .53 .53 0 0 0-.4-.7l-.2 .1v-.3l.4-.2v-.3a.36 .36 0 0 0-.4-.4 .36 .36 0 0 0-.2 .5h-.3v-.2zM234.1 6.9l.6-.2 .4 .4v.7l-1 1.3h1v.4h-1.3l.1-.6 1-1.3-.1-.4-.3-.2-.3 .1-.1 .4h-.3zM267.3 6.8l.3-.1v2.8h-.3v-2.2l-.5 .4v-.3zM11.7 21.7h1.4v.3h-1.1v.9h1v.3h-1v1.2h-.3zM283.7 21.7h1.3v.3h-1.1v.9h1v.3h-1v1.2h-.2zM11.7 52.2h1.5v.3h-1.2v.8h1.1v.3h-1.1v1h1.2v.3h-1.5zM283.6 52.2h1.5v.3h-1.2v.8h1.1v.3h-1.1v1h1.3v.3h-1.6zM11.8 121.4l.4-.4h.4l.6 .5 .1 .3-.2 .1-.4-.6h-.4l-.3 .2-.2 .5 .1 1 .2 .4 .6 .1 .3-.3 .1-.4 .2 .1-.1 .5-.3 .3-.7 .1-.5-.5-.2-1.2zM283.7 121.4l.5-.4h.3l.4 .1 .3 .4 .1 .3-.3 .1-.3-.5-.5-.1-.4 .6v1.1l.4 .5 .5-.1 .3-.6 .3 .1-.5 .8h-.8l-.4-.5-.1-1.2zM61.7 200.8h1.3l-.6 1.7-.2 1h-.2v-.6l.4-1.2 .3-.5h-1z"/>
<path d="M130.7 200.8h1.1v.4h-.8l-.1 .7 .2-.2 .4 .1 .4 .6-.1 .7-.3 .4h-.7l-.3-.7h.3v.1a.44 .44 0 0 0 .7 .3 .44 .44 0 0 0 .1-.7l-.1-.3a.4 .4 0 0 0-.4-.2 .4 .4 0 0 0-.3 .3l-.2-.1zM199.6 201l.3-.2h.4l.3 .5-.1 .5a.19 .19 0 0 0-.1 .2 .19 .19 0 0 0 .1 .2l.2 .4-.2 .7-.3 .3-.6-.1-.2-.7h.2l.1 .4 .3 .1 .4-.2v-.7l-.2-.2-.3 .1v-.3l.4-.2v-.4a.35 .35 0 0 0-.4-.3 .35 .35 0 0 0-.2 .4h-.3zM233.9 201.1l.7-.3 .5 .4v.7l-1 1.3h1v.3h-1.3l.1-.5 1-1.3-.1-.4-.2-.2-.4 .1-.1 .4h-.3zM267.3 200.8h.3v2.7h-.3v-2.1l-.5 .4v-.3z"/>
<path d="M29.2 6.9l.3-.2 .5 .1 .2 .4v.5a.21 .21 0 0 0-.2 .3 .21 .21 0 0 0 .2 .2l.1 .7-.1 .4-.5 .2-.4-.1-.3-.6v-.5l.4-.3-.3-.4zM29.3 7.4a.4 .4 0 0 0 .8 0 .4 .4 0 0 0-.8 0zM29.4 8.2l-.2 .4 .1 .4a.47 .47 0 0 0 .7 0 .47 .47 0 0 0 0-.7l-.2-.2z"/>
<path d="M96.5 6.8h.7l.2 .6h-.2a.39 .39 0 0 0-.5-.4 .39 .39 0 0 0-.3 .5v.5l.2-.3h.4l.4 .5v.9l-.5 .4-.6-.2-.2-.6 .1-1.3zM96.7 8l-.3 .3v.5l.2 .3a.48 .48 0 0 0 .6-.1 .48 .48 0 0 0 0-.6l-.2-.4z"/>
<path d="M165.8 6.7h.2v1.8h.3v.3h-.3v.6h-.2v-.6h-.9v-.3zM165.8 7.3l-.6 1.2h.6z"/>
<path d="M11.6 86.5h1l.5 .5 .2 1.3-.3 .7-.4 .2-1 .1zM11.9 86.9v2h.7l.4-.5-.1-1.2-.3-.3z"/>
<path d="M283.5 86.5l1.2 .1 .4 .4 .1 1.5-.3 .6-.3 .1-1.1 .1zM283.8 86.9v2h.7l.4-.6-.1-1.1-.3-.3z"/>
<path d="M11.7 155.4h1.1l.3 .6-.1 .5a.22 .22 0 0 0-.1 .2 .22 .22 0 0 0 .2 .2l.1 .6-.3 .5-1.2 .1zM12 155.7v.8l.8-.1-.1-.7zM12 156.8v1h.7l.2-.2v-.5l-.1-.2z"/>
<path d="M283.6 155.4h1.2l.2 .4v.6a.28 .28 0 0 0-.2 .3 .28 .28 0 0 0 .3 .2l.1 .5-.3 .6-1.3 .1zM283.9 155.7v.8h.5a.41 .41 0 0 0 .4-.5 .41 .41 0 0 0-.5-.3zM283.9 156.8v1l.9-.2 .1-.5-.2-.2z"/>
<path d="M12.2 185.9h.3l.8 2.7h-.3l-.2-.8h-.9l-.2 .8h-.3zM12.3 186.2l-.3 1.3h.7z"/>
<path d="M284.1 185.9h.3l.9 2.7h-.4l-.2-.8h-.8l-.3 .8h-.3zM284.2 186.2l-.3 1.3h.7z"/>
<path d="M29.2 201l.5-.2 .5 .4v.5l-.3 .4 .3 .2 .1 .7-.3 .5-.6 .1-.3-.3-.1-.4 .1-.6a.28 .28 0 0 0 .2-.2 .28 .28 0 0 0-.2-.3v-.5zM29.3 201.5a.4 .4 0 0 0 .8 0 .4 .4 0 0 0-.8 0zM29.4 202.3l-.2 .6 .2 .3 .2 .1a.52 .52 0 0 0 .5-.6 .52 .52 0 0 0-.7-.4z"/>
<path d="M96.3 201.1l.6-.3 .4 .2 .1 .5h-.2l-.1-.2a.38 .38 0 0 0-.5-.1 .38 .38 0 0 0-.2 .4v.5l.2-.3h.3l.5 .5v.7l-.4 .6-.6-.1-.2-.5-.1-1.3zM96.6 202.1l-.2 .3 .1 .7a.45 .45 0 0 0 .6 0 .45 .45 0 0 0 .1-.6l-.2-.4z"/>
<path d="M165.8 200.8h.2v1.8h.3v.3h-.3v.6h-.2v-.6h-.9v-.3zM165.8 201.3l-.6 1.3h.6z"/>
</g>
<g fill="none" stroke="#000" stroke-width=".25">
<path d="M166.4 163.4h116.3v3.6h-116.3zM166.4 167v33.4M166.4 177.7h46.5M168.4 167h114.3M169.1 164.4h.8M169.5 164.4v1.3M170.2 165.1l.3-.3 .3 .1v.8M170.2 164.4v1.3M171.3 164.4v.1zM171.3 164.9v.8M172.4 165l-.3-.2-.3 .1v.2l.6 .4-.3 .2-.4-.2M174.2 165a.38 .38 0 0 0-.6 0 .38 .38 0 0 0 0 .5 .38 .38 0 0 0 .6 0"/>
<path d="M174.2 164.4v1.3M174.7 164.8v.9M175.1 164.8l-.2 .1-.2 .3M175.3 177.7v14.8M176.1 165a.4 .4 0 0 0-.6 0 .4 .4 0 0 0 0 .5 .4 .4 0 0 0 .6 0M176.1 164.8v.9M176.5 164.8l.2 .9 .3-.9 .2 .9 .2-.9M177.9 164.4v.1zM177.9 164.9v.8M178.3 165.1l.3-.3 .3 .1 .1 .8M178.3 164.8v.9M180.1 164.8v1.1l-.6 .1"/>
<path d="M180.1 165a.4 .4 0 0 0-.6 0 .4 .4 0 0 0 0 .5 .4 .4 0 0 0 .6 0M182.4 165l-.1-.2a.8 .8 0 0 1-1 .8v-.4l.6-.5-.1-.3-.3 .2 .1 .3 .5 .7h.3M184.2 165a.4 .4 0 0 0-.5 0 .4 .4 0 0 0 0 .5 .4 .4 0 0 0 .5 0M184.2 164.4v1.3M184.7 165.2h.7a.4 .4 0 0 0-.6-.3 .4 .4 0 0 0-.1 .6 .4 .4 0 0 0 .6 .1l.1-.1M186.4 165l-.2-.2-.4 .1v.2l.5 .2 .1 .2-.2 .2-.5-.2M186.8 164.4v.1zM186.8 164.9v.8M187.9 164.8v1l-.1 .2h-.4M187.9 165a.4 .4 0 0 0-.6 0 .4 .4 0 0 0 0 .5 .4 .4 0 0 0 .6 0M188.4 165.1l.3-.3 .3 .1v.8M188.4 164.8v.9"/>
<path d="M189.5 177.7v14.8M190.3 164.4v.1zM190.3 164.9v.8M191.3 165l-.2-.2-.4 .1v.2l.6 .2v.2l-.2 .2-.4-.2M192.4 164.8h.4M192.5 164.4v1l.1 .2 .2 .1M193.2 165.1l.3-.3 .3 .1 .1 .8M193.2 164.4v1.3M194.2 165.2h.8v-.1a.4 .4 0 0 0-.6-.1 .4 .4 0 0 0 0 .6 .4 .4 0 0 0 .6-.1M196.1 165a.38 .38 0 0 1 .6 0 .38 .38 0 0 1 0 .5 .38 .38 0 0 1-.6 0M196.1 164.8v1.3M197.2 164.8v.9"/>
<path d="M197.7 164.8l-.3 .1-.2 .3M199.2 165a.4 .4 0 0 1 .5 0 .4 .4 0 0 1 0 .5 .4 .4 0 0 1-.5 0M199.2 164.8v1.3M200.2 165.2h.7a.4 .4 0 0 0-.5-.3 .4 .4 0 0 0-.2 .6 .4 .4 0 0 0 .6 .1l.1-.1M200.3 177.7v14.8M201.3 164.8v.9M201.8 164.8l-.3 .1-.2 .3M202 164.8h.4M202.2 164.4v1v.2l.3 .1M202.7 164.8l.3 .9 .4-.9M203 165.7l-.4 .4M205.5 164.8h.4"/>
<path d="M206 164.4l-.3 .3v1M207.9 164.4v1.3l-.8-1.3v1.3M208.4 164.4v1.3M208.8 164.4v1.3M208.8 165h.9M209.7 164.4v1.3M210 164.4l.5 1.3 .4-1.3M211 165.7l.5-1.3 .5 1.3M211.2 165.3h.6M212.9 164.4h.8M212.9 167v33.4M213.2 164.4v1.3"/>
<path d="M214 165h.4M214.7 164.4h-.7v1.3h.7M215.9 164.7a.46 .46 0 0 0-.5-.3 .46 .46 0 0 0-.4 .5v.3a.46 .46 0 0 0 .4 .4 .46 .46 0 0 0 .5-.2M216.3 165h.8M216.3 164.4v1.3M217.1 164.4v1.3M218.5 164.4v1.3l-.9-1.3v1.3M219 164.6l.1-.1a.58 .58 0 0 1 .7 .5 .58 .58 0 0 1-.7 .6l-.2-.4zM220.2 164.4v1.3h.8M221.3 164.6l.1-.1a.57 .57 0 0 1 .8 .6 .57 .57 0 0 1-.9 .4l-.1-.3zM223.4 164.7a.46 .46 0 0 0-.6-.3 .46 .46 0 0 0-.3 .5v.3a.45 .45 0 0 0 .4 .5 .45 .45 0 0 0 .5-.5h-.3M223.8 164.4v1.3"/>
<path d="M224.3 165h.4M225 164.4h-.7v1.3h.7M226.2 164.6l-.3-.2-.6 .2 .1 .3 .7 .3 .1 .3-.3 .2-.6-.2M226.6 165.6h.1M228.7 164.4v1.3l-.8-1.3v1.3M230.2 164.8h.4M230.4 164.4v1v.2l.3 .1M231.7 164.8h.4M231.8 164.4v1l.3 .3M234.4 165a.38 .38 0 0 1 .5 0 .38 .38 0 0 1 0 .5 .38 .38 0 0 1-.5 0M234.4 164.4v1.3M235.4 165.2h.7a.4 .4 0 0 0-.5-.3 .4 .4 0 0 0-.2 .6 .4 .4 0 0 0 .6 .1l.1-.1"/>
<path d="M237.9 165l-.1-.1h-.5v.2l.5 .2 .1 .2-.3 .2-.3-.2M239.4 164.4v1.3M240.6 165a.4 .4 0 0 0-.6 0 .4 .4 0 0 0 0 .5 .4 .4 0 0 0 .6 0M240.6 164.4v1.3M242.9 164.8v.9M243.3 164.8l-.3 .1-.1 .3M245 165a.4 .4 0 0 0-.6 0 .4 .4 0 0 0 0 .5 .4 .4 0 0 0 .6 0M246.6 165a.38 .38 0 0 1 .6 0 .38 .38 0 0 1 0 .5 .38 .38 0 0 1-.6 0M246.6 164.8v1.3M247.7 164.4v.1zM247.7 164.9v.8M248.1 165.2h.7a.4 .4 0 0 0-.5-.3 .4 .4 0 0 0-.2 .6 .4 .4 0 0 0 .6 .1l.1-.1"/>
<path d="M249.9 165a.4 .4 0 0 0-.6 0 .4 .4 0 0 0 0 .5 .4 .4 0 0 0 .6 0M249.9 164.4v1.3M251 164.8h.4M251.2 164.4v1v.2l.3 .1M254.4 165a.4 .4 0 0 0-.6 0 .4 .4 0 0 0 0 .5 .4 .4 0 0 0 .6 0M254.4 164.8v.9M254.8 165.1l.3-.3 .3 .1 .1 .8M254.8 164.8v.9M255.8 164.8l.4 .9 .3-.9M256.2 165.7l-.5 .4M258.6 164.8h.5M258.8 164.4v1l.3 .3"/>
<path d="M259.5 165.1l.3-.3 .3 .1v.8M259.5 164.4v1.3M260.5 165.2h.8a.4 .4 0 0 0-.6-.3 .4 .4 0 0 0-.2 .6 .4 .4 0 0 0 .6 .1l.2-.1M261.6 164.8v.9M262.1 164.8l-.3 .1-.2 .3M263.8 165a.4 .4 0 0 0-.6 0 .4 .4 0 0 0 0 .5 .4 .4 0 0 0 .6 0M265.4 165.1l.3-.3 .3 .1v.8M265.4 164.8v.9M267.1 165a.4 .4 0 0 0-.6 0 .4 .4 0 0 0 0 .5 .4 .4 0 0 0 .6 0M267.5 165.2h.7a.4 .4 0 0 0-.4-.3 .4 .4 0 0 0-.4 .4 .4 .4 0 0 0 .4 .4l.4-.2M268.6 164.8v.9M269.1 164.8l-.3 .1-.2 .3"/>
<path d="M269.4 165.1l.3-.3 .3 .1v.8M269.4 164.8v.9M270.5 165.6h.1zM75.8 187.7h90.6v12.7h-90.6zM75.8 194.1h90.6M88.7 187.7v12.7M118.9 187.7v12.7M148.4 197v6.9M149.5 187.7v12.7M166.4 192.5h116.3M166.4 184.7h116.3M166.4 188.6h116.3"/>
<path d="M166.4 180.7h116.3M166.4 196.5h116.3M237.8 196.5v3.9M257.1 196.5v3.9M267 192.5v4"/>
<circle cx="198.3" cy="165.2" r=".41"/>
<circle cx="204.8" cy="165.2" r=".41"/>
<circle cx="229.5" cy="165.2" r=".4"/>
<circle cx="232.8" cy="165.2" r=".4"/>
<circle cx="238.6" cy="165.2" r=".4"/>
<circle cx="242.1" cy="165.2" r=".4"/>
<circle cx="245.8" cy="165.2" r=".4"/>
<circle cx="252.2" cy="165.2" r=".41"/>
<circle cx="258" cy="165.2" r=".41"/>
<circle cx="264.6" cy="165.2" r=".41"/>
</g>
<g fill="#d9d9d9" stroke="#d9d9d9" stroke-width=".21">
<path d="M165.4 126.8h11.7z"/>
<path d="M165.4 126.8h11.7v1.3z"/>
<path d="M165.4 128.1h11.7zM165.4 126.8l11.7 1.3h-11.7z"/>
<path d="M138.7 126.8v1.3h13.5zM138.7 126.8h13.5v1.3z"/>
</g>
<g fill="#4c4c4c" stroke="#4c4c4c" stroke-width=".21">
<path d="M153.9 109.4l2.2 .4-2.2 .4z"/>
<path d="M161.5 109.8l2.2-.4v.8z"/>
<path d="M155.2 116.7l2.2-.4v.8z"/>
<path d="M150.8 116.3l2.2 .4-2.2 .4z"/>
<path d="M160.2 116.4l2.2 .4-2.2 .3z"/>
<path d="M164.5 116.8l2.2-.4v.7z"/>
<path d="M143.4 129.1l1.4-1-1.1 1.4z"/>
<path d="M138.1 122.1l1.7 .3-1.7 .3z"/>
<path d="M165.2 129.1l1.2 1.2-.4 .3z"/>
</g>
<text font-size="5.8" x="36.8" y="173.7">DETAIL VIEW OF 'A'.</text>
<g font-size="3.8">
<text x="89.3" y="133" transform="rotate(-90 89.3 133)">30</text>
<text x="142.5" y="143">DETAIL VIEW 'B'</text>
<text x="89.3" y="148.1" transform="rotate(-90 89.3 148.1)">30</text>
</g>
<g font-size="3.8" fill="#4c4c4c">
<text x="50.4" y="160.8">MS FLAT</text>
<text x="51.4" y="165.4">50X8mm</text>
</g>
<g font-size="3.6">
<text x="170.2" y="174.6">SLIDING GATE LEAF 01</text>
<text x="76.7" y="192.4">SR NO</text>
<text x="92.1" y="192.4">CLEAR WIDTH</text>
<text x="122.3" y="192.4">CLEAR HEIGHT</text>
<text x="152.9" y="192.4">QTY.</text>
<text x="81" y="198.8">1</text>
<text x="95.2" y="198.5">8000mm</text>
<text x="126.4" y="198.8">1800mm</text>
<text x="152.5" y="198.8">01 NOS</text>
</g>
<text font-size="3.4" fill="#4c4c4c" x="222.8" y="41.1">'B'</text>
<g font-size="3.4">
<text x="59.2" y="107.9">50mm</text>
<text x="60.3" y="112">GAP</text>
<text x="27" y="130.3" transform="rotate(-90 27 130.3)">50mm</text>
<text x="31.1" y="129.2" transform="rotate(-90 31.1 129.2)">GAP</text>
</g>
<g font-size="3">
<text x="146.7" y="18.1">8000mm</text>
<text x="248.1" y="170.3">NIHVA TECHNOLOGIES</text>
<text x="252.7" y="173.7">PVT. LTD. PUNE</text>
</g>
<g font-size="3" fill="#4c4c4c">
<text x="148" y="48">'A'</text>
<text x="26.6" y="106.2">MS TUBE</text>
<text x="20" y="109.9">72X72X3.2mm</text>
<text x="79.1" y="111.8">25X25X3.2mm</text>
<text x="85.7" y="108.2">MS TUBE</text>
<text x="156.1" y="110.9">100</text>
<text x="123.2" y="117.4">MS TUBE</text>
<text x="144" y="117.8">40</text>
<text x="168.9" y="117.8">40</text>
<text x="116.6" y="121.1">72X72X3.2mm</text>
<text x="123.3" y="131.4">MS TUBE</text>
<text x="116.7" y="135">25X25X3.2mm</text>
<text x="171.3" y="135">MS FLATS</text>
<text x="174.5" y="138.6">50x8mm</text>
</g>
<g font-size="2.9">
<text x="83.1" y="141.1" transform="rotate(-90 83.1 141.1)">115</text>
<text x="166.5" y="162.6">NOTE:-WHEEL BRACKET PROFILE ONLY LASER CUTTING.</text>
</g>
<g font-size="2.8">
<text x="214.4" y="183.6">CLIENT -</text>
<text x="214.1" y="191.5">SITE LOCATION -</text>
<text x="214.5" y="187.6">PROJECT -</text>
<text x="214.2" y="195.5">DWG. NO. : NIHVA/17-18/VDR/0270/R03.</text>
<text x="268.2" y="195.5">REV- 03</text>
<text x="213.7" y="199.4">SCALE: NTS</text>
<text x="238.6" y="199.4">WT:</text>
<text x="258.3" y="199.4">SHEET: 01 OF 01</text>
</g>
<text font-size="2.4" x="167" y="195.2">If any queries contact : design@nihva.com</text>
<g font-size="2.3">
<text x="64.7" y="24.8">1660</text>
<text x="113.1" y="24.6">212</text>
<text x="159.9" y="24.6">1660</text>
<text x="160" y="27.4">50mm GAP</text>
<text x="208.5" y="24.6">212</text>
<text x="34.3" y="41.1">724.5</text>
<text x="23.4" y="53.8">1800mm</text>
<text x="35.3" y="54.2">207</text>
<text x="34.3" y="66.5">724.5</text>
<text x="46.1" y="86.9">MS FLAT</text>
<text x="46.7" y="89.7">50X8mm</text>
<text x="70.5" y="89.2">BRACKET.</text>
<text x="73.7" y="86.4">WHEEL</text>
<text x="116.8" y="88.8">MS TUBE</text>
<text x="137.8" y="89.2">25X25X3.2mm</text>
<text x="142.8" y="86.4">MS TUBE</text>
<text x="208.3" y="89.9">MS TUBE</text>
<text x="111.8" y="91.6">72X72X3.2mm</text>
<text x="203.4" y="92.7">25X25X3.2mm</text>
<text x="251.9" y="178.3">Email:- info@nihva.com</text>
<text x="253.3" y="176">Tel : 020 66304033</text>
<text x="176.9" y="183.5">SURAJ</text>
<text x="178.6" y="180.1">NAME</text>
<text x="192.1" y="180.1">SIGN</text>
<text x="200.6" y="183.3">03-04-2018</text>
<text x="203" y="180.1">DATE</text>
<text x="251.3" y="180.4">Website:- www.nihva.com</text>
<text x="176.8" y="187.1">OMKAR</text>
<text x="176.9" y="190.9">SHEKHAR</text>
<text x="200.6" y="187.3">03-04-2018</text>
<text x="200.6" y="191.2">03-04-2018</text>
</g>
<g font-size="2">
<text x="167.7" y="169.6">TITLE</text>
<text x="77" y="184.2">REV02:-A).GATE HEIGHT HEIGHT CHANGED.</text>
<text x="77.1" y="181.7">REV03(13-04-2018):-A).GATE HEIGHT HEIGHT CHANGED.</text>
<text x="166.9" y="183.5">DRAWN</text>
<text x="77" y="186.8">REV01:-A).IN INTERMEDIATE PORTIONS FLATS REPLACED TUBE.</text>
<text x="166.8" y="187">CHECK</text>
<text x="166.9" y="190.9">APPRD.</text>
</g>
<g font-size="1.9">
<text x="112.8" y="21">1660</text>
<text x="100.6" y="24.4">724</text>
<text x="126.3" y="24.4">724</text>
<text x="195.9" y="24.4">724</text>
<text x="221.7" y="24.4">724</text>
<text x="246.4" y="24.9">928</text>
<text x="51.2" y="83.1">750</text>
<text x="90.8" y="83.1">2160</text>
<text x="113.4" y="80.5">100</text>
<text x="150.5" y="83.1">2180</text>
<text x="203.2" y="83.1">2160</text>
<text x="250.9" y="83.1">750</text>
<text x="58" y="138.5">8mm</text>
<text x="66" y="140">8mm</text>
<text x="173.7" y="199.1">ALL DIMENSION ARE IN mm</text>
</g>
</svg>
